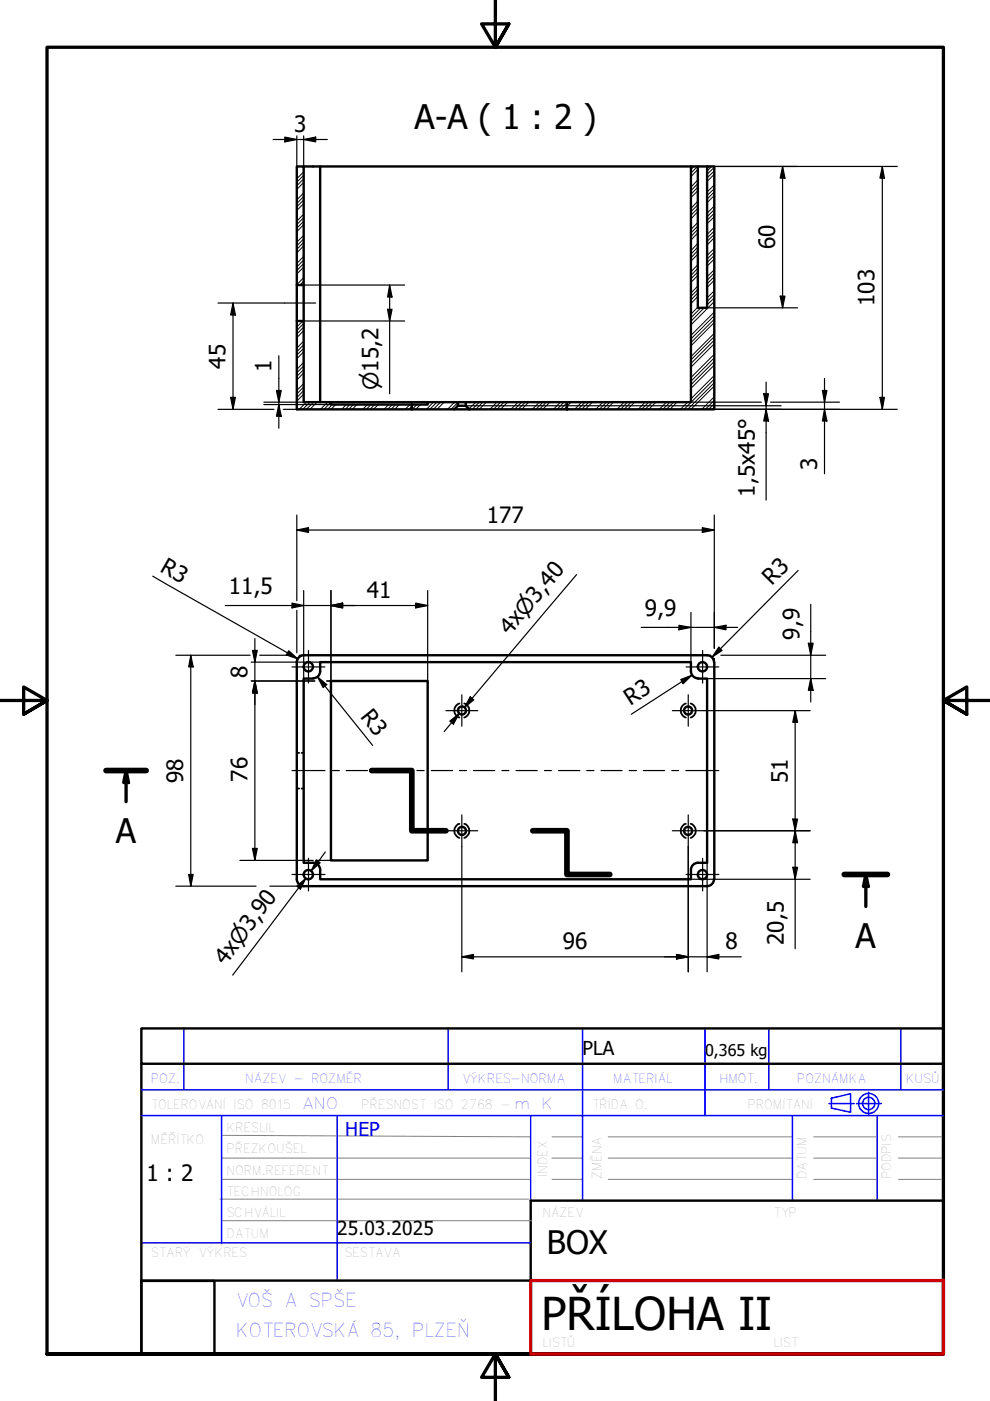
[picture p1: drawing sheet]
<svg xmlns="http://www.w3.org/2000/svg" width="210mm" height="297mm" viewBox="0 0 210 297" stroke-linecap="round" stroke-linejoin="round" font-family="sans-serif">
<g fill="none" stroke="#000" stroke-width=".21">
<path d="M63.3 35.3l-.4 .4M64.4 36.4l-1.5 1.5M64.4 37.1l-1.5 1.6M64.4 37.9l-1.5 1.5M64.4 38.7l-1.5 1.5M147.1 35.3l-.6 .6M147.9 35.3l-1.4 1.4M148 38.1l-1.5 1.6M148 38.9l-1.5 1.5M148 39.7l-1.5 1.5M148 35.9l-1.5 1.6M150.9 35.3l-1 .9"/>
<path d="M151.4 36.9l-1.5 1.6M151.4 39.2l-1.5 1.5M151.4 40l-1.5 1.5M151.4 35.5l-1.5 1.4M151.4 36.2l-1.5 1.5M64.4 58.9l-1.5 1.5M64.4 54.3l-1.5 1.6M64.4 49.9l-1.5 1.5M64.4 45.4l-1.5 1.5M64.4 40.9l-1.5 1.5M64.4 59.6l-.8 .8M64.4 55.1l-1.5 1.5"/>
<path d="M64.4 50.7l-1.5 1.4M64.4 46.2l-1.5 1.4M64.4 41.6l-1.5 1.6M64.4 55.9l-1.5 1.5M64.4 51.4l-1.5 1.5M64.4 46.9l-1.5 1.5M64.4 42.4l-1.5 1.5M64.4 56.6l-1.5 1.5M64.4 52.1l-1.5 1.5M64.4 47.6l-1.5 1.5M64.4 43.2l-1.5 1.4M148 47.2l-1.5 1.4"/>
<path d="M148 47.9l-1.5 1.5M148 57.6l-1.5 1.5M148 44.2l-1.5 1.4M148 58.4l-1.5 1.5M148 53.9l-1.5 1.5M148 40.4l-1.5 1.5M148 56.1l-1.5 1.5M148 51.6l-1.5 1.5M148 42.7l-1.5 1.5M148 56.9l-1.5 1.5M148 52.4l-1.5 1.5M148 43.4l-1.5 1.5"/>
<path d="M148 53.1l-1.5 1.6M148 48.6l-1.5 1.6M148 49.4l-1.5 1.5M148 44.9l-1.5 1.5M151.4 48.2l-1.5 1.5M151.4 43.7l-1.5 1.5M151.4 44.4l-1.5 1.6M151.4 54.2l-1.5 1.5M151.4 40.7l-1.5 1.5M151.4 54.9l-1.5 1.5M151.4 50.4l-1.5 1.5M151.4 57.2l-1.5 1.5"/>
<path d="M151.4 52.7l-1.5 1.5M151.4 57.9l-1.5 1.5M151.4 53.5l-1.5 1.4M151.4 48.9l-1.5 1.6M151.4 58.7l-1.5 1.5M151.4 49.7l-1.5 1.5M151.4 45.2l-1.5 1.5M151.4 59.4l-1.5 1.5M151.4 46l-1.5 1.4M151.4 41.5l-1.5 1.5M64.2 68.1l-1.3 1.2M64.4 60.4h-.1"/>
<path d="M64.4 76.8l-1.5 1.5M64.4 72.3l-1.5 1.5M64.4 77.6l-1.5 1.4M64.4 73.1l-1.5 1.5M64.4 68.6l-1.5 1.5M64.4 78.3l-1.5 1.5M64.4 73.8l-1.5 1.5M64.4 69.3l-1.5 1.6M64.4 79l-1.5 1.6M64.4 74.6l-1.5 1.5M64.4 70.1l-1.5 1.5M148 65.1l-1.5 1.5"/>
<path d="M148 60.6l-1.5 1.6M148 61.4l-1.5 1.5M148 62.1l-1.5 1.5M148 62.9l-1.5 1.5M148.6 65.3l-2.1 2.1M149.3 65.3l-2.8 2.8M151.4 79.6l-4.9 5M151.4 75.1l-4.9 5M151.4 70.7l-4.9 4.9M151.4 66.2l-4.9 4.9M151.4 61.6l-1.5 1.6M151.4 75.9l-4.9 4.9"/>
<path d="M151.4 71.4l-4.9 4.9M151.4 66.9l-4.9 5M151.4 62.4l-1.5 1.5M151.4 76.6l-4.9 5M151.4 72.1l-4.9 5M151.4 67.7l-4.9 4.9M151.4 63.2l-1.5 1.4M151.4 77.4l-4.9 4.9M151.4 72.9l-4.9 4.9M151.4 68.4l-4.9 4.9M151.4 63.9l-4.9 5M64.4 81.3l-1.5 1.5"/>
<path d="M64.4 82l-1.5 1.6M64.4 82.8l-1.5 1.5M64.4 83.6l-1.5 1.5M65 85.3l-1.6 1.5M65.7 85.3l-1.5 1.5M66.5 85.3l-1.5 1.5M67.2 85.3l-1.5 1.5M69.5 85.3l-1.6 1.5M70.2 85.3l-1.5 1.5M70.4 85.8l-.9 1M71.2 85.8l-1 1M73.4 85.8l-.9 1"/>
<path d="M74.2 85.8l-1 1M74.9 85.8l-1 1M75.7 85.8l-1 1M77.9 85.8l-1 1M78.7 85.8l-1 1M79.4 85.8l-1 1M80.2 85.8l-1 1M82.4 85.8l-1 1M83.2 85.8l-1 1M83.9 85.8l-1 1M84.6 85.8l-.9 1M86.9 85.8l-1 1"/>
<path d="M87.6 85.8l-.9 1M88.4 85.8l-1 1M89.2 85.8l-1.1 1M91.9 85.3l-1.5 1.5M92.6 85.3l-1.5 1.5M93.4 85.3l-1.5 1.5M94.2 85.3l-1.6 1.5M96.4 85.3l-1.5 1.5M97.1 85.3l-1.5 1.5M100.9 85.3l-1.5 1.4M101.6 85.3l-1.5 1.5M102.4 85.3l-1.5 1.5"/>
<path d="M103.1 85.3l-1.5 1.5M105.3 85.3l-1.4 1.5M106.1 85.3l-1.5 1.5M106.9 85.3l-1.6 1.5M107.6 85.3l-1.5 1.5M109.9 85.3l-1.6 1.5M110.6 85.3l-1.5 1.5M111.4 85.3l-1.5 1.5M112.1 85.3l-1.5 1.5M114.4 85.3l-1.6 1.5M115.1 85.3l-1.5 1.5M115.8 85.3l-1.4 1.5"/>
<path d="M116.6 85.3l-1.5 1.5M118.8 85.3l-1.5 1.5M119.6 85.3l-1.5 1.5M120.3 85.3l-1.5 1.5M121.1 85.3l-1.5 1.5M123.3 85.3l-1.4 1.5M124.1 85.3l-1.5 1.5M124.8 85.3l-1.5 1.5M125.6 85.3l-1.5 1.5M127.8 85.3l-1.5 1.5M128.6 85.3l-1.5 1.5M129.3 85.3l-1.5 1.5"/>
<path d="M130 85.3l-1.4 1.5M132.3 85.3l-1.5 1.5M133 85.3l-1.4 1.5M133.8 85.3l-1.5 1.5M134.6 85.3l-1.6 1.5M136.8 85.3l-1.5 1.5M137.5 85.3l-1.5 1.5M138.3 85.3l-1.5 1.5M139.1 85.3l-1.6 1.5M141.3 85.3l-1.5 1.5M142 85.3l-1.5 1.5M142.8 85.3l-1.5 1.5"/>
<path d="M143.5 85.3l-1.5 1.5M145.8 85.3l-1.5 1.5M151.4 84.1l-2.6 2.7M151.4 84.9l-1.9 1.9M151.4 80.4l-6.4 6.4M151.4 85.6l-1.2 1.2M151.4 81.1l-5.6 5.7M151.4 86.3l-.4 .5M151.4 81.8l-4.9 5"/>
</g>
<path d="M62.9 159.6h.5M63.9 159.6h.5M97.4 149.1a1.57 1.57 0 0 0-1.1 1.5 1.57 1.57 0 0 0 1.1 1.5M98.4 149.1a1.57 1.57 0 0 1 1.1 1.5 1.57 1.57 0 0 1-1.1 1.5M145.4 149.1a1.57 1.57 0 0 0-1.1 1.5 1.57 1.57 0 0 0 1.1 1.5M146.4 149.1a1.57 1.57 0 0 1 1.1 1.5 1.57 1.57 0 0 1-1.1 1.5M62.9 167.2h.5M63.9 167.2h.5M97.4 174.7a1.57 1.57 0 0 0-1.1 1.5 1.57 1.57 0 0 0 1.1 1.5M98.4 174.7a1.57 1.57 0 0 1 1.1 1.5 1.57 1.57 0 0 1-1.1 1.5M145.4 174.7a1.57 1.57 0 0 0-1.1 1.5 1.57 1.57 0 0 0 1.1 1.5M146.4 174.7a1.57 1.57 0 0 1 1.1 1.5 1.57 1.57 0 0 1-1.1 1.5" fill="none" stroke="#000" stroke-width=".38"/>
<g fill="none" stroke="#000" stroke-width=".51">
<path d="M62.9 35.3h1.5v25.1h-1.5zM64.4 35.3h82.1M67.9 35.3v50M146.5 35.3h1.5v30h1.9v-30h1.5v51.5h-31.2v-1.5h26.3zM148 35.3h1.9M62.9 60.4v7.7M64.4 60.4v7.7M70.2 85.3h20.5M87.3 85.8h3.4v-.5h6.4v.7l-.8 .8h-9M87.3 85.8h-17.1v-.5h-5.8v-17.2h-1.5v18.7h24.4M87.3 85.8v1M96.3 86.8h23.9"/>
<path d="M97.1 85.3h1.6M97.1 86h1.6M120.2 85.3h-21.5v.7l.8 .8M62.9 140.4a1.49 1.49 0 0 1 1.5-1.5h85.5a1.49 1.49 0 0 1 1.5 1.5M62.9 140.4v46M66.4 143.9h-2v39h2a1.49 1.49 0 0 1 1.5 1.5M67.9 142.4v-2h78.6v2M67.9 142.3a1.49 1.49 0 0 1-1.5 1.5M70.2 144.4h20.5v38h-20.5zM146.5 142.3a1.49 1.49 0 0 0 1.5 1.5M148 143.9h1.9v39h-1.9M151.4 140.4v46"/>
<path d="M62.9 186.4a1.49 1.49 0 0 0 1.5 1.5h85.5a1.49 1.49 0 0 0 1.5-1.5M67.9 184.5v1.9h78.6v-1.9M148 182.9a1.49 1.49 0 0 0-1.5 1.5"/>
<circle cx="65.4" cy="141.4" r=".98"/>
<circle cx="97.9" cy="150.6" r=".86"/>
<circle cx="145.9" cy="150.6" r=".86"/>
<circle cx="148.9" cy="141.4" r=".98"/>
<circle cx="97.9" cy="176.2" r=".86"/>
<circle cx="145.9" cy="176.2" r=".86"/>
<circle cx="65.4" cy="185.4" r=".98"/>
<circle cx="148.9" cy="185.4" r=".98"/>
</g>
<path d="M22.5 163.4h8.5M78.8 163.4h8.5v12.7h7.3M113 176.1h7.2v9.3h9.1M179 185.4h9.2" fill="none" stroke="#000" stroke-width="1.2"/>
<path d="M26.7 163.4l.5 2.5h-1zM26.7 163.4v6.6M183.6 185.4l.5 2.5h-1zM183.6 185.4v6.8" fill="none" stroke="#000" stroke-width=".7"/>
<path d="M26.7 163.4l.5 2.5h-1zM183.6 185.4l.5 2.5h-1z" fill="#000"/>
<path d="M105 0v10l-2.9-4.9h5.8l-2.9 4.9 2.9-4.9M0 148.5h10l-5-2.8v5.7l5-2.9-5 2.9M210 148.5h-10l5-2.8v5.7l-5-2.9 5 2.9M10 287.1v-277.1h190v277.1h-190h190M107.9 292l-2.9-4.9 2.9 4.9h-5.8l2.9-4.9v9.9" fill="none" stroke="#000" stroke-width=".7"/>
<!-- layer: 1_SILNA -->
<path d="M30 218h170v7.5h-170zM30 225.5v61.6h82.6M200 225.5v45.9M200 254.6h-87.5v16.9M30 271.6h15.5v15.5h-15.5zM30 271.5h82.6" fill="none" stroke="#000" stroke-width=".51"/>
<!-- layer: 2_SLABA -->
<g fill="none" stroke="#808080" stroke-width=".21">
<path d="M46.6 254.2h65.5M47 245.5h65.5M47 240.7l65.5 .3M47 250h65.5M47.2 258.8h65.6M117 241h6.5M117 245.5h6.5M117 250h6.5M129 241h39M129 245.5h39M129 250h39M172.5 241h13.5"/>
<path d="M172.5 245.5h13.5M172.5 250h13.5M190.5 241h9.5M190.5 245.5h9.5M190.5 250h9.5"/>
</g>
<!-- layer: 8_TEXTY -->
<g fill="none" stroke="#00f" stroke-width=".32">
<path d="M39 218v13.1M95 218v13.1M123.5 218v36.6M149.5 218v18.5M163 218v13.1M191 218v13.1M30 236.5h170M30 231.1h170M47 236.6v27M71.5 236.5v35M112.5 236.5v18.1M168 236.5v18.1"/>
<path d="M175.8 234h5.3M176.3 232.8l4-.9v3.9l-4-.9zM181.6 234h5.3M184.1 231.6v4.7M186 236.5v18.1M30 263.5h82.5"/>
<circle cx="184.2" cy="234" r="2.13"/>
<circle cx="184.2" cy="234" r="1.3"/>
</g>
<!-- layer: 3_TUCNA -->
<path d="M112.6 271.5h87.4M200 271.4v15.7h-87.5v-15.6" fill="none" stroke="#c00" stroke-width=".7"/>
<g fill="none" stroke="#000" stroke-width=".25">
<path d="M65.4 137.9v6.9M149 137.9v6.9M61.9 141.4h7M94.6 150.7h6.7M97.9 147.3v6.7M142.6 150.7h6.7M145.5 141.4h6.9M145.9 147.3v6.7M94.6 176.1h6.7M97.9 172.8v6.7M142.6 176.1h6.7M145.9 172.8v6.7"/>
<path d="M61.9 185.4h7M65.4 182v6.9M145.5 185.4h6.9M149 182v6.9"/>
</g>
<g fill="none" stroke="#000" stroke-width=".25">
<path d="M57.9 29.6h11.5M60.4 29.1l2.5 .5-2.5 .5zM62.9 28.8v6.5M64.4 29.6l2.5-.5v1zM64.4 28.8v6.5M146.5 35.3h43.7M165.9 35.3l.5 2.5h-1zM165.9 35.3v30M187.1 35.3l.4 2.5h-.9zM187.1 35.3v51.5M46.2 64.2h14.2M49.4 64.2l.5 2.6h-1z"/>
<path d="M49.4 64.2v22.6M59.1 75.4v15.4M62.9 68.1h22.9M62.9 60.4h22.9M82.2 65.6h.9l-.5 2.5zM82.6 60.4l.5 2.6h-.9zM82.6 60.4v23.1M149.9 65.3h19.2M165.4 62.8h1l-.5 2.5zM46.2 86.8h11.9M48.9 84.3h1l-.5 2.5zM55.9 85.8h14.3"/>
<path d="M55.9 85.3h14.3M58.6 82.8h1l-.5 2.5zM59.1 85.8l.5 2.5h-1zM60.1 86.8h2.8M98.7 86h66.9M99.5 86.8h90.7M146.5 85.3h14.9M161.9 83.5h1l-.5 2.5zM162.4 86.8l.5 2.5h-1zM162.4 81v25M163.4 85.3h14.6M174.4 82.8h.9l-.5 2.5z"/>
<path d="M174.8 86.8l.5 2.5h-.9zM174.8 80.2v20.2M186.6 84.3h.9l-.4 2.5zM62.9 112.4l2.5-.5v1zM62.9 112.4h88.5M62.9 109.2v18.2M148.9 111.9l2.5 .5-2.5 .5zM151.4 109.2v28.3M32.4 122.2l30.7 17.5M37.3 138.9h15.7M40.4 138.9l.6 2.5h-1zM40.4 138.9v49"/>
<path d="M47.8 128.4h42.9M53.5 137.9h1l-.5 2.5zM54 135.4v47M55.1 138.9h5.7M61.2 138l1.9 1.7-2.4-.8zM61.9 127.9l2.5 .5-2.5 .5zM62.9 129.4v9M62.9 139.8v.6M63.4 138.9h1M64.4 125.2v16.1M70.2 128.4l2.4-.5v1zM70.2 125.2v19.2h-.9"/>
<path d="M88.1 127.9l2.6 .5-2.6 .5zM90.7 125.2v19.2M122.2 121.8l-23.7 28.2 1.6-1.9M136 133h20.4M144 132.6l2.5 .4-2.5 .5zM146.5 129.8v10.6M149.9 138.9h.8M151.4 133l2.5-.4v.9zM151.4 139.6v.8M152.4 137.2l.7 .7-2.1 1.4zM152.8 138.9h22.3M169.2 121l-18.2 18.3"/>
<path d="M171.4 136.4h1l-.5 2.5zM171.9 128.1v20.7M53.3 144.4h12M53.3 140.4h9.1M54 144.4l.5 2.5h-1zM62.5 140.4h2.8M64.4 141.5v2.4M65.5 144.4h1.2M65.5 140.4h2.4M67.3 143.5l2 1.6-.8 .7zM67.3 143.5l11.7 14.5M95.4 152.9l1.9-1.6-1.2 2.2z"/>
<path d="M97.3 151.3l-3.1 3.8M99.7 147.8l.8 .6-2 1.6zM144.3 144.1l2.4-.9-1.9 1.8zM146.7 143.2l-12.8 8.2M149.3 150.7h22.5M149.9 143.9h25.2M168.6 150.7l.5 2.4h-1zM168.6 150.7v50.5M171.9 143.9l.5 2.5h-1zM53.5 179.9h1l-.5 2.5zM97.9 179.5v26.5M145.9 179.5v5.8"/>
<path d="M149.3 176.1h22.5M168.1 173.7h1l-.5 2.4zM168.6 176.1l.5 2.6h-1zM37.3 187.9h17M40 185.4h1l-.6 2.5zM50.9 182.4h14.4M57.2 187.9h5.9M62.9 187.9l1.9-1.7-1.1 2.3zM63.3 188.2l1.5-2-15.5 20.5M65.5 182.4h.9M67 182.4h3.2M67.1 182.4l.8 .5-1.9 1.7z"/>
<path d="M69 180.6l-3 4M145.9 185.5v20.5M146.5 186.4h2.3M149 186.4h22.8M149.9 182.9v2.4M149.9 185.5v20.5M168.1 183.9h1l-.5 2.5zM97.9 202.9l2.5-.5v.9zM97.9 202.9h59.3M143.4 202.4l2.5 .5-2.5 .4zM149.9 202.9l2.5-.5v.9z"/>
</g>
<g fill="#000">
<path d="M60.4 29.1l2.5 .5-2.5 .5zM64.4 29.6l2.5-.5v1zM165.9 35.3l.5 2.5h-1zM187.1 35.3l.4 2.5h-.9zM49.4 64.2l.5 2.6h-1zM82.2 65.6h.9l-.5 2.5zM82.6 60.4l.5 2.6h-.9zM165.4 62.8h1l-.5 2.5zM48.9 84.3h1l-.5 2.5zM58.6 82.8h1l-.5 2.5zM59.1 85.8l.5 2.5h-1zM161.9 83.5h1l-.5 2.5z"/>
<path d="M162.4 86.8l.5 2.5h-1zM174.4 82.8h.9l-.5 2.5zM174.8 86.8l.5 2.5h-.9zM186.6 84.3h.9l-.4 2.5zM62.9 112.4l2.5-.5v1zM148.9 111.9l2.5 .5-2.5 .5zM53.5 137.9h1l-.5 2.5zM61.2 138l1.9 1.7-2.4-.8zM61.9 127.9l2.5 .5-2.5 .5zM70.2 128.4l2.4-.5v1zM88.1 127.9l2.6 .5-2.6 .5zM144 132.6l2.5 .4-2.5 .5z"/>
<path d="M152.4 137.2l.7 .7-2.1 1.4zM151.4 133l2.5-.4v.9zM171.4 136.4h1l-.5 2.5zM40.4 138.9l.6 2.5h-1zM54 144.4l.5 2.5h-1zM67.3 143.5l2 1.6-.8 .7zM95.4 152.9l1.9-1.6-1.2 2.2zM99.7 147.8l.8 .6-2 1.6zM144.3 144.1l2.4-.9-1.9 1.8zM168.6 150.7l.5 2.4h-1zM171.9 143.9l.5 2.5h-1zM53.5 179.9h1l-.5 2.5z"/>
<path d="M168.1 173.7h1l-.5 2.4zM168.6 176.1l.5 2.6h-1zM40 185.4h1l-.6 2.5zM62.9 187.9l1.9-1.7-1.1 2.3zM67.1 182.4l.8 .5-1.9 1.7zM168.1 183.9h1l-.5 2.5zM97.9 202.9l2.5-.5v.9zM143.4 202.4l2.5 .5-2.5 .4zM149.9 202.9l2.5-.5v.9z"/>
</g>
<!-- layer: Osa (ISO) -->
<g fill="none" stroke="#000" stroke-width=".25">
<path d="M60.4 64.2h6.5M61.9 163.4h7M70.4 163.4h1.5M73.4 163.4h4.5M79.4 163.4h1.5M82.4 163.4h4.5M88.4 163.4h1.5M91.4 163.4h4.5M97.4 163.4h1.5M100.4 163.4h4.5M106.4 163.4h1.5M109.4 163.4h4.5"/>
<path d="M115.4 163.4h1.5M118.4 163.4h4.5M124.4 163.4h1.5M127.4 163.4h4.5M133.4 163.4h1.5M136.4 163.4h4.5M142.4 163.4h1.5M145.4 163.4h7"/>
</g>
<text font-size="9.6" x="114.8" y="282.1">PŘÍLOHA II</text>
<g font-size="7.2">
<text x="87.9" y="27.3">A-A ( 1 : 2 )</text>
<text x="24.6" y="178.7">A</text>
<text x="181.4" y="201">A</text>
</g>
<text font-size="6.9" x="116" y="265.9">BOX</text>
<g font-size="4.8">
<text x="62.4" y="28">3</text>
<text x="164.3" y="52.9" transform="rotate(-90 164.3 52.9)">60</text>
<text x="185.4" y="64.9" transform="rotate(-90 185.4 64.9)">103</text>
<text x="47.8" y="78.2" transform="rotate(-90 47.8 78.2)">45</text>
<text x="57.6" y="78.9" transform="rotate(-90 57.6 78.9)">1</text>
<text x="173.2" y="99.7" transform="rotate(-90 173.2 99.7)">3</text>
<text x="160" y="105.3" transform="rotate(-90 160 105.3)">1,5x45°</text>
<text x="103.3" y="110.9">177</text>
<text x="33.8" y="121.1" transform="rotate(30 33.8 121.1)">R3</text>
<text x="163.6" y="124.3" transform="rotate(-45 163.6 124.3)">R3</text>
<text x="48.5" y="126">11,5</text>
<text x="77.8" y="126.9">41</text>
<text x="136.7" y="130.7">9,9</text>
<text x="108.1" y="134.8" transform="rotate(-50 108.1 134.8)">4x⌀3,40</text>
<text x="169.5" y="135.6" transform="rotate(-90 169.5 135.6)">9,9</text>
<text x="52.5" y="143.7" transform="rotate(-90 52.5 143.7)">8</text>
<text x="133.7" y="149.7" transform="rotate(-33 133.7 149.7)">R3</text>
<text x="76.3" y="152.1" transform="rotate(51 76.3 152.1)">R3</text>
<text x="38.9" y="166" transform="rotate(-90 38.9 166)">98</text>
<text x="52.5" y="165.8" transform="rotate(-90 52.5 165.8)">76</text>
<text x="167" y="166" transform="rotate(-90 167 166)">51</text>
<text x="119.3" y="201.2">96</text>
<text x="153.8" y="201.2">8</text>
<text x="166.2" y="200.4" transform="rotate(-90 166.2 200.4)">20,5</text>
<text x="47.9" y="204.7" transform="rotate(-53 47.9 204.7)">4x⌀3,90</text>
<text x="31.1" y="250.4">1 : 2</text>
</g>
<text font-size="4.6" x="80.3" y="82.7" transform="rotate(-90 80.3 82.7)">⌀15,2</text>
<g font-size="4.1">
<text x="123.5" y="223.8">PLA</text>
<text x="71.5" y="261.9">25.03.2025</text>
</g>
<text font-size="4.1" fill="#00f" x="73.2" y="240.8">HEP</text>
<g font-size="4" fill="#00f">
<text x="50" y="277">VOŠ A SPŠE</text>
<text x="50" y="283.5">KOTEROVSKÁ 85, PLZEŇ</text>
</g>
<text font-size="3.4" x="149.5" y="223.8">0,365 kg</text>
<g font-size="3.3" fill="#00f">
<text x="64" y="235.1">ANO</text>
<text x="109" y="235.1">m K</text>
</g>
<g font-size="2.7" fill="#00f">
<text x="32" y="229.5">POZ.</text>
<text x="52" y="229.5">NÁZEV - ROZMĚR</text>
<text x="98" y="229.5">VÝKRES-NORMA</text>
<text x="130" y="229.5">MATERIÁL</text>
<text x="152.5" y="229.5">HMOT.</text>
<text x="169" y="229.5">POZNÁMKA</text>
<text x="192" y="229.5">KUSŮ</text>
</g>
<g font-size="2.7" fill="#808080">
<text x="32" y="235.1">TOLEROVÁNÍ ISO 8015</text>
<text x="76.6" y="235.1">PŘESNOST ISO 2768 -</text>
<text x="125.5" y="235.1">TŘÍDA O.</text>
<text x="158.5" y="235.1">PROMÍTÁNÍ</text>
<text x="32" y="242.6">MĚŘÍTKO</text>
<text x="48" y="244.5">PŘEZKOUŠEL</text>
<text x="48" y="240">KRESLIL</text>
<text x="48" y="249">NORM.REFERENT</text>
<text x="116" y="249.5" transform="rotate(-90 116 249.5)">INDEX</text>
<text x="127.5" y="250" transform="rotate(-90 127.5 250)">ZMĚNA</text>
<text x="171" y="250" transform="rotate(-90 171 250)">DATUM</text>
<text x="48" y="253.5">TECHNOLOG</text>
<text x="48" y="262.6">DATUM</text>
<text x="48" y="258">SCHVÁLIL</text>
<text x="115" y="258">NÁZEV</text>
<text x="164" y="258">TYP</text>
<text x="32" y="266.6">STARÝ VÝKRES</text>
<text x="73" y="266.6">SESTAVA</text>
</g>
</svg>
